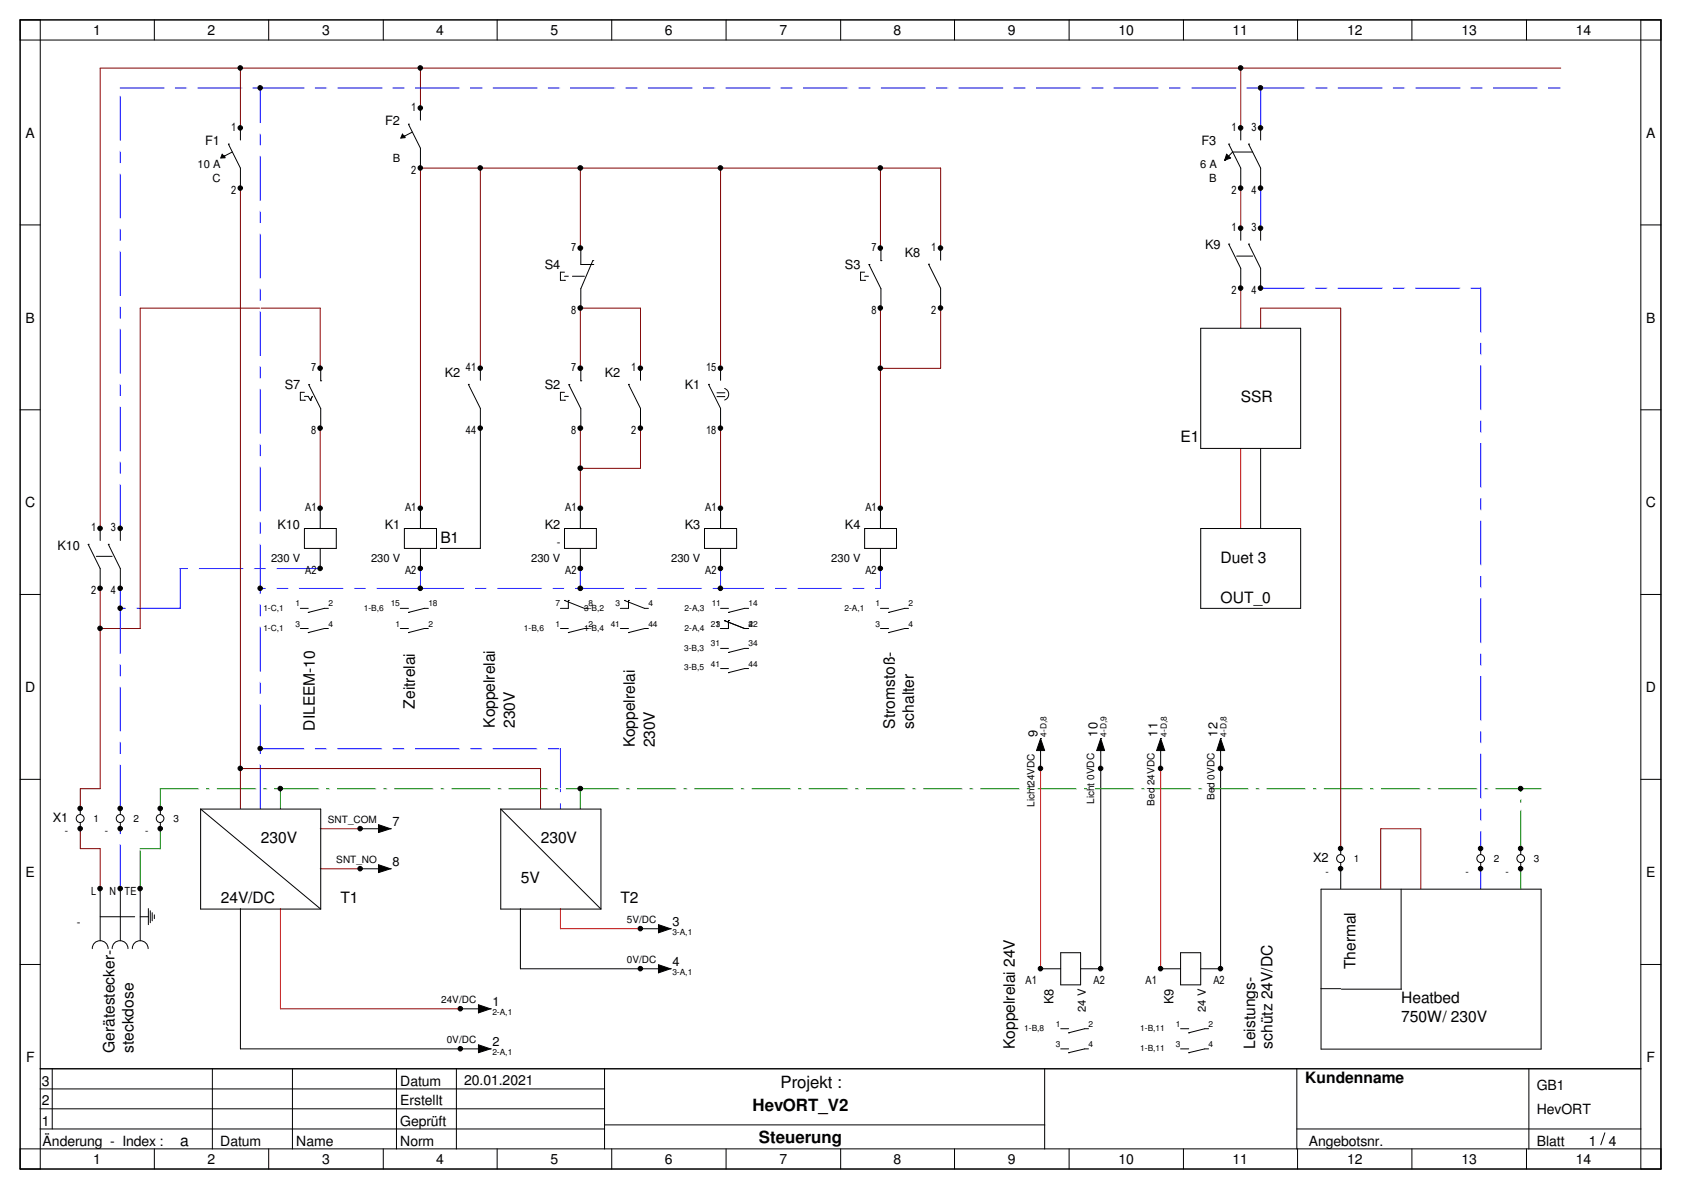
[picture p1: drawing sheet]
<svg xmlns="http://www.w3.org/2000/svg" width="297mm" height="210mm" viewBox="0 0 297 210" stroke-linecap="round" stroke-linejoin="round" font-family="sans-serif">
<g fill="none" stroke="#800000" stroke-width=".18">
<path d="M42.5 12v10.6M74.2 12v7.1M219.1 12v10.6M275.6 12h-257.9v81.3M42.5 33.2v109.5M84.8 29.7v35.3M102.5 29.7v14.1M127.3 29.7v35.3M155.5 29.7v14.1M219.1 33.2v7.1M155.5 54.4v35.3M166.1 43.8v-14.1h-91.9v60"/>
<path d="M166.1 54.4v10.6h-10.6M219.1 50.9v7.1M222.6 58v-3.6h14.2v95.4M56.6 65v-10.6h-31.8v56.6h-7.1M56.6 75.6v14.1M102.5 65v-10.6h10.6v10.6M102.5 75.6v14.1M113.1 75.6v7.1h-10.6M127.3 75.6v14.1M17.7 103.9v35.3h-3.5v3.5M42.5 135.7h53v7M14.2 146.3v3.5h3.5v7.1"/>
<path d="M56.6 153.4h7M56.6 146.3h7M243.8 156.9v-10.6h7.1v10.6"/>
</g>
<g fill="none" stroke="#008000" stroke-width=".18">
<path d="M35.1 139.2h-6.8v3.5M36.5 139.2h.5M38.4 139.2h6.8M46.6 139.2h.5M48.5 139.2h7.8M49.5 139.2v3.5M57.7 139.2h.5M59.6 139.2h6.8M67.8 139.2h.5M69.7 139.2h6.8M77.9 139.2h.5M79.8 139.2h6.8"/>
<path d="M88 139.2h.5M89.9 139.2h6.8M98.1 139.2h.5M100 139.2h9.3M102.5 139.2v3.5M110.7 139.2h.5M112.6 139.2h6.8M120.8 139.2h.5M122.7 139.2h6.8M130.9 139.2h.5M132.8 139.2h6.8M141 139.2h.5"/>
<path d="M142.9 139.2h6.8M151.1 139.2h.5M153 139.2h6.8M161.2 139.2h.5M163.1 139.2h6.8M171.3 139.2h.5M173.2 139.2h6.8M181.4 139.2h.5M183.3 139.2h6.8M191.6 139.2h.4M193.5 139.2h6.7M201.7 139.2h.4"/>
<path d="M203.6 139.2h6.8M211.7 139.2h.6M213.7 139.2h6.8M221.9 139.2h.5M223.8 139.2h6.7M232 139.2h.4M233.9 139.2h6.8M242.1 139.2h.5M244 139.2h6.8M252.2 139.2h.5M254.1 139.2h6.8M262.3 139.2h.5"/>
<path d="M264.2 139.2h7.9M268.6 139.2v.5M24.8 150.1v6.8M28.3 146.3v3.5h-3.5M268.6 141.1v.5M268.6 143v6.8M268.6 153.4v3.5"/>
</g>
<g fill="none" stroke="#00f" stroke-width=".18">
<path d="M21.2 17v7.7M21.2 15.5h7.8M31 15.5h2M35 15.5h7.7M44.7 15.5h9.1M46 15.5v6.1M55.7 15.5h2M59.7 15.5h7.8M69.4 15.5h2M73.4 15.5h7.7M83.1 15.5h2M87.1 15.5h7.8"/>
<path d="M96.9 15.5h1.9M100.8 15.5h7.8M110.6 15.5h2M114.5 15.5h7.8M124.3 15.5h1.9M128.2 15.5h7.8M138 15.5h2M141.9 15.5h7.8M151.7 15.5h2M155.7 15.5h7.7M165.4 15.5h2M169.4 15.5h7.7"/>
<path d="M179.1 15.5h2M183 15.5h7.8M192.8 15.5h2M196.8 15.5h7.8M206.5 15.5h2M210.5 15.5h7.8M220.3 15.5h1.9M230.4 15.5h-7.8v7.1M232.4 15.5h2M236.3 15.5h7.8M246.1 15.5h2M250.1 15.5h7.7"/>
<path d="M259.8 15.5h2M263.8 15.5h7.7M273.5 15.5h2M21.2 26.7v2M21.2 30.7v7.7M46 23.6v2M46 27.6v7.7M46 37.3v2M222.6 33.2v7.1M21.2 40.4v2M21.2 44.4v7.8M21.2 54.1v2"/>
<path d="M21.2 58.1v7.8M46 41.3v7.8M46 51v2M46 55v7.7M222.6 50.9h7.8M232.4 50.9h2M236.3 50.9h7.8M246.1 50.9h2M250.1 50.9h7.7M259.8 50.9h1.7v7.8M21.2 67.9v1.9M21.2 71.8v7.8"/>
<path d="M46 64.7v2M46 68.7v7.8M46 78.4v2M261.5 60.6v2M261.5 64.6v7.7M261.5 74.3v2M261.5 78.3v7.8M21.2 81.5v2M21.2 85.5v7.8M46 82.4v7.8M46 92.2v1.9M46 96.1v8.6"/>
<path d="M261.5 88.1v1.9M261.5 92v7.8M21.2 103.9v3.5h.9M21.2 107.6v7.7M21.2 117.3v2M33.1 100.4h-1.3v7h-7.7M35.1 100.4h7.8M44.8 100.4h2M46 103.9h.8M46 106.7v2M46 110.7v7.7M48.8 100.4h7.8"/>
<path d="M48.8 103.9h2M52.7 103.9h7.8M62.5 103.9h2M66.5 103.9h15.5M74.2 100.4v3.5M84 103.9h2M88 103.9h7.7M97.7 103.9h2M101.6 103.9h8.7M102.5 100.4v3.5M112.3 103.9h2M116.2 103.9h7.8"/>
<path d="M126 103.9h9M127.3 100.4v3.5M137 103.9h2M141 103.9h7.7M150.7 103.9h2M155.5 100.4v3.5h-.9M261.5 101.8v2M261.5 105.7v7.8M261.5 115.5v2M261.5 119.4v7.8M21.2 121.3v7.7M21.2 131v2"/>
<path d="M21.2 135v7.7M46 120.4v2M46 124.4v8.6M46 135v7.7M46 132.2h7.8M55.7 132.2h2M59.7 132.2h7.8M69.4 132.2h2M73.4 132.2h7.7M83.1 132.2h2M87.1 132.2h7.8M96.9 132.2h1.9"/>
<path d="M99 132.2v7.7M261.5 129.2v1.9M261.5 133.1v7.8M21.2 146.3v.9M21.2 149.1v7.8M99 141.9v.8M261.5 142.9v2M261.5 146.9v2.9M261.5 153.4v3.5"/>
</g>
<g fill="none" stroke="#fff" stroke-width=".18">
<path d="M21.2 15.5v1.5M29 15.5h2M33 15.5h2M42.7 15.5h2M53.8 15.5h1.9M57.7 15.5h2M67.5 15.5h1.9M71.4 15.5h2M81.1 15.5h2M85.1 15.5h2M94.9 15.5h2M98.8 15.5h2"/>
<path d="M108.6 15.5h2M112.6 15.5h1.9M122.3 15.5h2M126.2 15.5h2M136 15.5h2M140 15.5h1.9M149.7 15.5h2M153.7 15.5h2M163.4 15.5h2M167.4 15.5h2M177.1 15.5h2M181.1 15.5h1.9"/>
<path d="M190.8 15.5h2M194.8 15.5h2M204.6 15.5h1.9M208.5 15.5h2M218.3 15.5h2M222.2 15.5h.4M230.4 15.5h2M234.4 15.5h1.9M244.1 15.5h2M248.1 15.5h2M257.8 15.5h2M261.8 15.5h2"/>
<path d="M271.5 15.5h2M275.5 15.5h.1M21.2 24.7v2M21.2 28.7v2M21.2 38.4v2M46 21.6v2M46 25.6v2M46 35.3v2M46 39.3v2M21.2 42.4v2M21.2 52.2v1.9M21.2 56.1v2"/>
<path d="M46 49.1v1.9M46 53v2M230.4 50.9h2M234.4 50.9h1.9M244.1 50.9h2M248.1 50.9h2M257.8 50.9h2M261.5 58.7v1.9M21.2 65.9v2M21.2 69.8v2M21.2 79.6v1.9M46 62.7v2"/>
<path d="M46 66.7v2M46 76.5v1.9M261.5 62.6v2M261.5 72.3v2M261.5 76.3v2M21.2 83.5v2M46 80.4v2M46 90.2v2M46 94.1v2M261.5 86.1v2M261.5 90v2M261.5 99.8v2"/>
<path d="M21.2 107.4v.2M21.2 115.3v2M21.2 119.3v2M22.1 107.4h2M33.1 100.4h2M42.9 100.4h1.9M46 104.7v2M46 108.7v2M46 118.4v2M46.8 100.4h2M46.8 103.9h2M50.8 103.9h1.9"/>
<path d="M60.5 103.9h2M64.5 103.9h2M82 103.9h2M86 103.9h2M95.7 103.9h2M99.7 103.9h1.9M110.3 103.9h2M114.3 103.9h1.9M124 103.9h2M135 103.9h2M139 103.9h2M148.7 103.9h2"/>
<path d="M152.7 103.9h1.9M261.5 103.8v1.9M261.5 113.5v2M261.5 117.5v1.9M21.2 129v2M21.2 133v2M35.1 139.2h1.4M37 139.2h1.4M45.2 139.2h1.4M46 122.4v2M46 133v2M47.1 139.2h1.4"/>
<path d="M53.8 132.2h1.9M56.3 139.2h1.4M57.7 132.2h2M58.2 139.2h1.4M66.4 139.2h1.4M67.5 132.2h1.9M68.3 139.2h1.4M71.4 132.2h2M76.5 139.2h1.4M78.4 139.2h1.4M81.1 132.2h2M85.1 132.2h2"/>
<path d="M86.6 139.2h1.4M88.5 139.2h1.4M94.9 132.2h2M96.7 139.2h1.4M98.6 139.2h1.4M98.8 132.2h.2M99 139.9v2M109.3 139.2h1.4M111.2 139.2h1.4M119.4 139.2h1.4M121.3 139.2h1.4M129.5 139.2h1.4"/>
<path d="M131.4 139.2h1.4M139.6 139.2h1.4M141.5 139.2h1.4M149.7 139.2h1.4M151.6 139.2h1.4M159.8 139.2h1.4M161.7 139.2h1.4M169.9 139.2h1.4M171.8 139.2h1.4M180 139.2h1.4M181.9 139.2h1.4M190.1 139.2h1.5"/>
<path d="M192 139.2h1.5M200.2 139.2h1.5M202.1 139.2h1.5M210.4 139.2h1.3M212.3 139.2h1.4M220.5 139.2h1.4M222.4 139.2h1.4M230.5 139.2h1.5M232.4 139.2h1.5M240.7 139.2h1.4M242.6 139.2h1.4M250.8 139.2h1.4"/>
<path d="M252.7 139.2h1.4M260.9 139.2h1.4M261.5 127.2v2M261.5 131.1v2M262.8 139.2h1.4M268.6 139.7v1.4M21.2 147.2v1.9M24.8 149.8v.3M261.5 140.9v2M261.5 144.9v2M268.6 141.6v1.4"/>
</g>
<g fill="none" stroke="#000" stroke-width=".18">
<path d="M3.6 3.5h289.7v202.9h-289.7zM3.6 7.1h289.7M7.1 3.5v202.9M27.3 3.5v3.6M47.5 3.5v3.6M67.7 3.5v3.6M74.2 19.1v2.1M87.8 3.5v3.6M108 3.5v3.6M128.2 3.5v3.6M148.5 3.5v3.6M168.6 3.5v3.6"/>
<path d="M188.8 3.5v3.6M209 3.5v3.6M229.1 3.5v3.6M249.3 3.5v3.6M269.6 3.5v3.6M289.8 3.5v202.9M3.6 39.7h3.5M39.2 27.2l.5 .7h-.7zM39.5 27.6h.1M40.3 25.4h.1M40.3 25.4l2.2 4.3v3.5M41 26.8l-1.4 .8"/>
<path d="M42.5 22.6v2.1M71.1 23.7l.4 .6-.7 .1zM71.3 24h.1M72.1 21.9h.1M72.1 21.9l2.1 4.3v3.5M72.8 23.3l-1.4 .7M216.3 28.3h.1M216.6 27.2l.7 .7-1 .4zM217 25.4h.1M217 25.4l2.1 4.3v3.5M219.1 22.6v2.1M220.5 25.4h.1"/>
<path d="M220.5 25.4l2.1 4.3v3.5M221.2 26.8h-3.5l-1.4 1.5M222.6 22.6v2.1M289.8 39.7h3.5M99.7 49.5h.1M99.7 48h-.7v1.5h.7M99.7 48.8h.7M102.6 43.9v2.8h2.1M104.7 46.7h.1M104.7 46h.1M104.7 46l-2.1 5v3.5M152.7 49.5h.1"/>
<path d="M152.7 48h-.7v1.5h.7M152.7 48.8h.7M153.5 46.7h.1M153.5 46.7l2.1 4.3v3.5M155.6 46h.1M155.6 43.9v2.1M164 46.7h.1M164 46.7l2.1 4.2v3.5M166.1 43.8v2.1M217 43.1h.1M217 43.1l2.1 4.3v3.5M219.1 40.3v2.1"/>
<path d="M220.5 43.1h.1M220.5 43.1l2.1 4.3v3.5M222.6 40.3v2.1M3.6 72.3h3.5M53.8 70.7h.1M53.8 70h.6l.4 .7M53.8 69.3h-.8v1.4h.8M54.5 67.9h.1M54.5 67.9l2.1 4.2v3.6M54.8 70.7h.1M55.2 70l-.4 .7M56.6 67.2h.1"/>
<path d="M56.6 65.1v2.1M82.7 67.9h.1M82.7 67.9l2.1 4.2v24.7h-7M84.8 65v2.1M99.7 70.7h.1M99.7 70h.7M99.7 69.3h-.7v1.4h.7M100.5 67.9h.1M100.5 67.9l2.1 4.2v3.6M102.6 67.2h.1M102.6 65.1v2.1M111 67.9h.1"/>
<path d="M111 67.9l2.1 4.2v3.5M113.1 65v2.1M125.1 67.9h.1M125.1 67.9l2.2 4.2v3.5M126.6 69.3h1.4M126.6 70h1.4M127.3 65v2.1M128 68.6a1.08 1.08 0 0 1 .7 1 1.08 1.08 0 0 1-.7 1M222.6 79.2v14.1M289.8 72.3h3.5M15.6 96.1h.1M15.6 96.1l2.1 4.3v3.5"/>
<path d="M17.7 93.3v2.1M19.1 96.1h.1M19.1 96.1l2.1 4.3v3.5M21.2 93.3v2.1M53.8 93.3h5.6v3.5h-5.6zM56.6 89.7v3.6M56.6 96.8v3.6M71.4 93.3h5.7v3.5h-5.7zM74.2 89.7v3.6M74.2 96.8v3.6M99.7 93.3h5.6v3.5h-5.6zM102.5 89.7v3.6"/>
<path d="M102.5 96.8v3.6M124.4 93.3h5.7v3.5h-5.7zM127.3 89.7v3.6M127.3 96.8v3.6M152.7 93.3h5.6v3.5h-5.6zM155.5 89.7v3.6M155.5 96.8v3.6M3.6 104.9h3.5M53 107.4h1.4M53 111h1.4M54.4 108.1h.1M54.4 111.7h.1"/>
<path d="M58 107.4h-.7l-2.9 .7M58 111h-.7l-2.9 .7M70.7 107.4h1.4M70.7 111h1.4M72.1 108.1h.1M72.1 111.7h.1M75.6 107.4h-.7l-2.8 .7M75.6 111h-.7l-2.8 .7M99 111h1.4M99.7 106h.1M99.7 106l3.5 1.4h.7M100.4 111.7h.1"/>
<path d="M100.4 106h.1M100.4 106v1.4h-1.4M103.9 111h-.7l-2.8 .7M109.6 111h1.4M110.3 106h.1M110.3 106l3.5 1.4h.7M111 106h.1M111 111.7h.1M111 106v1.4h-1.4M114.5 111h-.7l-2.8 .7M127.3 107.4h1.3M127.3 118h1.3"/>
<path d="M127.3 114.5h1.3M127.9 109.6h.1M127.9 109.6l3.6 1.4h.7M128.6 109.6h.1M128.6 108.1h.1M128.6 118.7h.1M128.6 115.2h.1M128.6 109.6v1.4h-1.3M132.2 107.4h-.7l-2.9 .7M132.2 118h-.7l-2.9 .7M132.2 114.5h-.7l-2.9 .7M155.5 107.4h1.4"/>
<path d="M155.5 111h1.4M156.9 108.1h.1M156.9 111.7h.1M160.4 107.4h-.6l-2.9 .7M160.4 111h-.6l-2.9 .7M289.8 104.9h3.5M3.6 137.6h3.5M183.8 130.4h.1M183.8 130.4l.7 2.1h-1.5zM183.8 132.2v3.5M194.4 130.4h.1M194.4 132.2v38.8h-3.6"/>
<path d="M194.4 130.4l.7 2.1h-1.4zM205 130.4h.1M205 130.4l.7 2.1h-1.4zM205 132.2v3.5M215.6 130.4h.1M215.6 132.2v38.8h-3.6M215.6 130.4l.7 2.1h-1.4zM289.8 137.6h3.5M14.2 142.7v1.1M14.2 145.2v1.1M17.7 156.9v9.2M21.2 142.7v1.1"/>
<path d="M21.2 145.2v1.1M21.2 156.9v9.2M24.8 156.9v9.2M28.3 142.7v1.1M28.3 145.2v1.1M35.4 142.8h21.2v17.7M35.4 142.8v17.7h21.2M35.4 142.8l21.2 17.7M63.6 146.3h3.6M63.6 153.4h3.6M66.8 145.6l2.2 .7-2.2 .7zM66.8 152.7l2.2 .7-2.2 .7z"/>
<path d="M69 146.3h.1M69 153.4h.1M236.8 149.8v1.1M236.8 152.3v4.6M261.5 149.8v1.1M261.5 152.3v1.1M268.6 149.8v1.1M268.6 152.3v1.1M3.6 170.3h3.5M16.3 167.5a1.4 1.4 0 0 1 1.4-1.4 1.4 1.4 0 0 1 1.4 1.4M19.8 167.5a1.4 1.4 0 0 1 1.4-1.4 1.4 1.4 0 0 1 1.4 1.4M23.4 167.5a1.4 1.4 0 0 1 1.4-1.4 1.4 1.4 0 0 1 1.4 1.4"/>
<path d="M24.8 161.8h1.4M26.2 160.4v2.8M26.5 160.8v2.1M26.9 161.1v1.5M27.3 161.5v.7M42.5 160.4v24.8h42.3M81.3 178.1h3.5M84.5 177.4l2.1 .7-2.1 .7zM86.6 178.1h.1M91.9 160.4v10.6h24.7M113.1 164h3.5M116.3 163.2l2.1 .8-2.1 .7z"/>
<path d="M116.3 170.3l2.1 .7-2.1 .7zM118.4 171h.1M118.4 164h.1M183.8 171h3.5M187.3 168.2h3.5v5.7h-3.5zM205 171h3.5M208.5 168.2h3.5v5.7h-3.5zM289.8 170.3h3.5M7.1 188.7h282.7M7.1 192.2h99.7M7.1 195.7h99.7M7.1 199.3h99.7"/>
<path d="M9.2 188.7v10.6M37.5 188.7v14.1M51.6 188.7v14.1M70 188.7v14.1M80.6 188.7v14.1M84.5 184.4l2.1 .8-2.1 .6zM86.6 185.2h.1M106.8 188.7v14.1M106.8 198.6h77.7M184.5 188.7v14.1M187.3 185.2h1.4M187.3 181.6h1.4"/>
<path d="M188.7 182.3h.1M188.7 185.8h.1M192.2 185.2h-.6l-2.9 .6M192.2 181.6h-.6l-2.9 .7M208.5 185.2h1.4M208.5 181.6h1.4M209.9 185.8h.1M209.9 182.3h.1M213.4 185.2h-.6l-2.9 .6M213.4 181.6h-.6l-2.9 .7M229 188.7v14.1M229 199.3h60.8"/>
<path d="M270 188.7v14.1M283.4 200l-.7 2.1M3.6 202.8h289.7M27.3 202.8v3.6M47.5 202.8v3.6M67.7 202.8v3.6M87.8 202.8v3.6M108 202.8v3.6M128.2 202.8v3.6M148.5 202.8v3.6M168.6 202.8v3.6M188.8 202.8v3.6"/>
<path d="M209 202.8v3.6M229.1 202.8v3.6M249.3 202.8v3.6M269.6 202.8v3.6"/>
<circle cx="42.4" cy="12" r=".4"/>
<circle cx="45.9" cy="15.5" r=".4"/>
<circle cx="74.2" cy="19.1" r=".4"/>
<circle cx="74.2" cy="12" r=".4"/>
<circle cx="219.1" cy="12" r=".4"/>
<circle cx="222.6" cy="15.5" r=".4"/>
<circle cx="42.4" cy="22.6" r=".4"/>
<circle cx="42.4" cy="33.2" r=".4"/>
<circle cx="74.2" cy="29.6" r=".4"/>
<circle cx="84.8" cy="29.6" r=".4"/>
<circle cx="102.5" cy="29.6" r=".42"/>
<circle cx="127.2" cy="29.6" r=".4"/>
<circle cx="155.5" cy="29.6" r=".4"/>
<circle cx="219.1" cy="33.2" r=".4"/>
<circle cx="219.1" cy="22.6" r=".4"/>
<circle cx="222.6" cy="22.6" r=".4"/>
<circle cx="222.6" cy="33.2" r=".4"/>
<circle cx="102.5" cy="54.4" r=".42"/>
<circle cx="102.5" cy="43.8" r=".42"/>
<circle cx="155.5" cy="54.4" r=".4"/>
<circle cx="155.5" cy="43.8" r=".4"/>
<circle cx="166.1" cy="54.4" r=".4"/>
<circle cx="166.1" cy="43.8" r=".4"/>
<circle cx="219.1" cy="50.9" r=".4"/>
<circle cx="219.1" cy="40.3" r=".4"/>
<circle cx="222.6" cy="50.9" r=".4"/>
<circle cx="222.6" cy="40.3" r=".4"/>
<circle cx="56.5" cy="75.6" r=".4"/>
<circle cx="56.5" cy="65" r=".4"/>
<circle cx="84.8" cy="75.6" r=".4"/>
<circle cx="84.8" cy="65" r=".4"/>
<circle cx="102.5" cy="75.6" r=".42"/>
<circle cx="102.5" cy="65" r=".42"/>
<circle cx="113.1" cy="75.6" r=".4"/>
<circle cx="113.1" cy="65" r=".4"/>
<circle cx="127.2" cy="75.6" r=".4"/>
<circle cx="127.2" cy="65" r=".4"/>
<circle cx="155.5" cy="65" r=".4"/>
<circle cx="17.7" cy="93.3" r=".4"/>
<circle cx="21.2" cy="93.3" r=".4"/>
<circle cx="56.5" cy="89.7" r=".4"/>
<circle cx="74.2" cy="89.7" r=".4"/>
<circle cx="102.5" cy="89.7" r=".42"/>
<circle cx="102.5" cy="82.7" r=".42"/>
<circle cx="127.2" cy="89.7" r=".4"/>
<circle cx="155.5" cy="89.7" r=".4"/>
<circle cx="17.7" cy="110.9" r=".4"/>
<circle cx="17.7" cy="103.9" r=".4"/>
<circle cx="21.2" cy="107.4" r=".4"/>
<circle cx="21.2" cy="103.9" r=".4"/>
<circle cx="45.9" cy="103.9" r=".4"/>
<circle cx="56.5" cy="100.3" r=".4"/>
<circle cx="74.2" cy="100.3" r=".4"/>
<circle cx="74.2" cy="103.9" r=".4"/>
<circle cx="102.5" cy="100.3" r=".42"/>
<circle cx="102.5" cy="103.9" r=".42"/>
<circle cx="127.2" cy="100.3" r=".4"/>
<circle cx="127.2" cy="103.9" r=".4"/>
<circle cx="155.5" cy="100.3" r=".4"/>
<circle cx="42.4" cy="135.7" r=".4"/>
<circle cx="45.9" cy="132.1" r=".4"/>
<circle cx="49.5" cy="139.2" r=".4"/>
<circle cx="102.5" cy="139.2" r=".42"/>
<circle cx="183.7" cy="135.7" r=".4"/>
<circle cx="194.4" cy="135.7" r=".4"/>
<circle cx="205" cy="135.7" r=".4"/>
<circle cx="215.5" cy="135.7" r=".4"/>
<circle cx="268.5" cy="139.2" r=".4"/>
<circle cx="14.2" cy="146.3" r=".4"/>
<circle cx="14.2" cy="142.7" r=".4"/>
<circle cx="14.2" cy="144.5" r=".7"/>
<circle cx="17.7" cy="156.9" r=".4"/>
<circle cx="21.2" cy="146.3" r=".4"/>
<circle cx="21.2" cy="156.9" r=".4"/>
<circle cx="21.2" cy="142.7" r=".4"/>
<circle cx="21.2" cy="144.5" r=".7"/>
<circle cx="24.7" cy="156.9" r=".4"/>
<circle cx="28.3" cy="144.5" r=".68"/>
<circle cx="28.3" cy="146.3" r=".4"/>
<circle cx="28.3" cy="142.7" r=".4"/>
<circle cx="63.6" cy="146.3" r=".4"/>
<circle cx="63.6" cy="153.3" r=".4"/>
<circle cx="236.7" cy="153.3" r=".4"/>
<circle cx="236.7" cy="149.8" r=".4"/>
<circle cx="236.7" cy="151.6" r=".7"/>
<circle cx="261.5" cy="153.3" r=".4"/>
<circle cx="261.5" cy="149.8" r=".4"/>
<circle cx="261.5" cy="151.6" r=".68"/>
<circle cx="268.5" cy="153.3" r=".4"/>
<circle cx="268.5" cy="149.8" r=".4"/>
<circle cx="268.6" cy="151.6" r=".68"/>
<circle cx="81.3" cy="178.1" r=".4"/>
<circle cx="113.1" cy="163.9" r=".4"/>
<circle cx="113.1" cy="171" r=".4"/>
<circle cx="183.7" cy="171" r=".4"/>
<circle cx="194.4" cy="171" r=".4"/>
<circle cx="205" cy="171" r=".4"/>
<circle cx="215.5" cy="171" r=".4"/>
<circle cx="81.3" cy="185.1" r=".4"/>
</g>
<path d="M219.1 79.2v14.1M183.8 135.7v35.3M205 135.7v35.3M49.5 160.4v17.7h31.8M99 160.4v3.6h14.1" fill="none" stroke="#f00" stroke-width=".18"/>
<g fill="#000">
<path d="M183.8 130.4l.7 2.1h-1.5zM194.4 130.4l.7 2.1h-1.4zM205 130.4l.7 2.1h-1.4zM215.6 130.4l.7 2.1h-1.4zM66.8 145.6l2.2 .7-2.2 .7zM66.8 152.7l2.2 .7-2.2 .7zM84.5 177.4l2.1 .7-2.1 .7zM116.3 170.3l2.1 .7-2.1 .7zM116.3 163.2l2.1 .8-2.1 .7zM84.5 184.4l2.1 .8-2.1 .6z"/>
<path d="M39.2 27.2l.5 .7h-.7z" fill-rule="evenodd"/>
<path d="M71.1 23.7l.4 .6-.7 .1z" fill-rule="evenodd"/>
<path d="M216.6 27.2l.7 .7-1 .4z" fill-rule="evenodd"/>
<circle cx="42.4" cy="12" r=".4"/>
<circle cx="45.9" cy="15.5" r=".4"/>
<circle cx="74.2" cy="19.1" r=".4"/>
<circle cx="74.2" cy="12" r=".4"/>
<circle cx="219.1" cy="12" r=".4"/>
<circle cx="222.6" cy="15.5" r=".4"/>
<circle cx="42.4" cy="22.6" r=".4"/>
<circle cx="42.4" cy="33.2" r=".4"/>
<circle cx="74.2" cy="29.6" r=".4"/>
<circle cx="84.8" cy="29.6" r=".4"/>
<circle cx="102.5" cy="29.6" r=".42"/>
<circle cx="127.2" cy="29.6" r=".4"/>
<circle cx="155.5" cy="29.6" r=".4"/>
<circle cx="219.1" cy="33.2" r=".4"/>
<circle cx="219.1" cy="22.6" r=".4"/>
<circle cx="222.6" cy="22.6" r=".4"/>
<circle cx="222.6" cy="33.2" r=".4"/>
<circle cx="102.5" cy="54.4" r=".42"/>
<circle cx="102.5" cy="43.8" r=".42"/>
<circle cx="155.5" cy="54.4" r=".4"/>
<circle cx="155.5" cy="43.8" r=".4"/>
<circle cx="166.1" cy="54.4" r=".4"/>
<circle cx="166.1" cy="43.8" r=".4"/>
<circle cx="219.1" cy="50.9" r=".4"/>
<circle cx="219.1" cy="40.3" r=".4"/>
<circle cx="222.6" cy="50.9" r=".4"/>
<circle cx="222.6" cy="40.3" r=".4"/>
<circle cx="56.5" cy="75.6" r=".4"/>
<circle cx="56.5" cy="65" r=".4"/>
<circle cx="84.8" cy="75.6" r=".4"/>
<circle cx="84.8" cy="65" r=".4"/>
<circle cx="102.5" cy="75.6" r=".42"/>
<circle cx="102.5" cy="65" r=".42"/>
<circle cx="113.1" cy="75.6" r=".4"/>
<circle cx="113.1" cy="65" r=".4"/>
<circle cx="127.2" cy="75.6" r=".4"/>
<circle cx="127.2" cy="65" r=".4"/>
<circle cx="155.5" cy="65" r=".4"/>
<circle cx="17.7" cy="93.3" r=".4"/>
<circle cx="21.2" cy="93.3" r=".4"/>
<circle cx="56.5" cy="89.7" r=".4"/>
<circle cx="74.2" cy="89.7" r=".4"/>
<circle cx="102.5" cy="89.7" r=".42"/>
<circle cx="102.5" cy="82.7" r=".42"/>
<circle cx="127.2" cy="89.7" r=".4"/>
<circle cx="155.5" cy="89.7" r=".4"/>
<circle cx="17.7" cy="110.9" r=".4"/>
<circle cx="17.7" cy="103.9" r=".4"/>
<circle cx="21.2" cy="107.4" r=".4"/>
<circle cx="21.2" cy="103.9" r=".4"/>
<circle cx="45.9" cy="103.9" r=".4"/>
<circle cx="56.5" cy="100.3" r=".4"/>
<circle cx="74.2" cy="100.3" r=".4"/>
<circle cx="74.2" cy="103.9" r=".4"/>
<circle cx="102.5" cy="100.3" r=".42"/>
<circle cx="102.5" cy="103.9" r=".42"/>
<circle cx="127.2" cy="100.3" r=".4"/>
<circle cx="127.2" cy="103.9" r=".4"/>
<circle cx="155.5" cy="100.3" r=".4"/>
<circle cx="42.4" cy="135.7" r=".4"/>
<circle cx="45.9" cy="132.1" r=".4"/>
<circle cx="49.5" cy="139.2" r=".4"/>
<circle cx="102.5" cy="139.2" r=".42"/>
<circle cx="183.7" cy="135.7" r=".4"/>
<circle cx="194.4" cy="135.7" r=".4"/>
<circle cx="205" cy="135.7" r=".4"/>
<circle cx="215.5" cy="135.7" r=".4"/>
<circle cx="268.5" cy="139.2" r=".4"/>
<circle cx="14.2" cy="146.3" r=".4"/>
<circle cx="14.2" cy="142.7" r=".4"/>
<circle cx="17.7" cy="156.9" r=".4"/>
<circle cx="21.2" cy="146.3" r=".4"/>
<circle cx="21.2" cy="156.9" r=".4"/>
<circle cx="21.2" cy="142.7" r=".4"/>
<circle cx="24.7" cy="156.9" r=".4"/>
<circle cx="28.3" cy="146.3" r=".4"/>
<circle cx="28.3" cy="142.7" r=".4"/>
<circle cx="63.6" cy="146.3" r=".4"/>
<circle cx="63.6" cy="153.3" r=".4"/>
<circle cx="236.7" cy="153.3" r=".4"/>
<circle cx="236.7" cy="149.8" r=".4"/>
<circle cx="261.5" cy="153.3" r=".4"/>
<circle cx="261.5" cy="149.8" r=".4"/>
<circle cx="268.5" cy="153.3" r=".4"/>
<circle cx="268.5" cy="149.8" r=".4"/>
<circle cx="81.3" cy="178.1" r=".4"/>
<circle cx="113.1" cy="163.9" r=".4"/>
<circle cx="113.1" cy="171" r=".4"/>
<circle cx="183.7" cy="171" r=".4"/>
<circle cx="194.4" cy="171" r=".4"/>
<circle cx="205" cy="171" r=".4"/>
<circle cx="215.5" cy="171" r=".4"/>
<circle cx="81.3" cy="185.1" r=".4"/>
</g>
<path d="M101.1 48.8h2.1M218.4 45.2h2.8M17 98.2h2.8M17.7 161.8h7.1" fill="none" stroke="#000" stroke-width=".18" stroke-dasharray="6.1 2"/>
<g fill="#fff">
<path d="M46.1 146.3h6.4v3.1h-6.4z"/>
<path d="M39 157h9.6v3.1h-9.6z"/>
<path d="M17.7 167.6h3.2v18.4h-3.2z"/>
<path d="M21 173.5h3.2v12.5h-3.2z"/>
</g>
<path d="M212 58h17.7v21.2h-17.7z" fill="none" stroke="#000" stroke-width=".18"/>
<path d="M219.1 68.5h5.7v3.1h-5.7z" fill="#fff"/>
<path d="M233.3 157h38.9v28.2h-38.9z" fill="none" stroke="#000" stroke-width=".18"/>
<g fill="#fff">
<path d="M247.4 174.6h10.4v3.1h-10.4z"/>
<path d="M247.4 177.9h15.3v3.1h-15.3z"/>
<path d="M236.9 161h3.1v10.2h-3.1z"/>
</g>
<path d="M212 93.3h17.7v14.1h-17.7zM247.4 157v17.6M236.9 174.6h10.6" fill="none" stroke="#000" stroke-width=".18"/>
<g fill="#fff">
<path d="M215.6 96.8h8.1v3.1h-8.1z"/>
<path d="M215.6 103.9h8.9v3.1h-8.9z"/>
</g>
<path d="M88.4 142.8h17.7v17.7M88.4 142.8v17.7h17.7M88.4 142.8l17.7 17.7" fill="none" stroke="#000" stroke-width=".18"/>
<g fill="#fff">
<path d="M95.5 146.3h6.5v3.1h-6.5z"/>
<path d="M92 153.4h3.4v3.1h-3.4z"/>
<path d="M53 114.8h3.2v14.2h-3.2z"/>
<path d="M70.7 115.4h3.2v9.7h-3.2z"/>
<path d="M84.8 114.8h3.2v13.7h-3.2z"/>
<path d="M88.4 122h3.2v6.5h-3.2z"/>
<path d="M155.5 115h3.2v13.7h-3.2z"/>
<path d="M158.8 118.9h3.2v9.8h-3.2z"/>
<path d="M109.6 118.3h3.1v13.7h-3.1z"/>
<path d="M113.1 125.5h3.2v6.5h-3.2z"/>
<path d="M176.7 165.8h3.2v19.4h-3.2z"/>
<path d="M219.1 172.5h3.2v12.7h-3.2z"/>
<path d="M222.2 166.8h3.1v18.4h-3.1z"/>
<path d="M208.5 75.6h3.4v3.1h-3.4z"/>
<path d="M60.1 156.9h3.3v3.1h-3.3z"/>
<path d="M109.6 156.9h3.2v3.1h-3.2z"/>
</g>
<path d="M233.3 174.5h3.5" fill="none" stroke="#000" stroke-width=".18"/>
<path d="M77.8 93.3h3.3v3.1h-3.3z" fill="#fff"/>
<g font-size="3">
<text x="132.9" y="196.1">HevORT_V2</text>
<text x="137.8" y="192.1">Projekt :</text>
<text x="134" y="201.8">Steuerung</text>
</g>
<g font-size="2.8">
<text x="219.1" y="71">SSR</text>
<text x="208.5" y="78.1">E1</text>
<text x="77.8" y="95.8">B1</text>
<text x="215.6" y="99.3">Duet 3</text>
<text x="215.6" y="106.4">OUT_0</text>
<text x="73.2" y="125.1" transform="rotate(-90 73.2 125.1)">Zeitrelai</text>
<text x="55.6" y="129" transform="rotate(-90 55.6 129)">DILEEM-10</text>
<text x="87.4" y="128.5" transform="rotate(-90 87.4 128.5)">Koppelrelai</text>
<text x="90.9" y="128.5" transform="rotate(-90 90.9 128.5)">230V</text>
<text x="112.1" y="132" transform="rotate(-90 112.1 132)">Koppelrelai</text>
<text x="115.7" y="132" transform="rotate(-90 115.7 132)">230V</text>
<text x="158" y="128.6" transform="rotate(-90 158 128.6)">Stromstoß-</text>
<text x="161.4" y="128.6" transform="rotate(-90 161.4 128.6)">schalter</text>
<text x="46.1" y="148.8">230V</text>
<text x="95.5" y="148.8">230V</text>
<text x="92" y="155.9">5V</text>
<text x="39" y="159.5">24V/DC</text>
<text x="60.1" y="159.4">T1</text>
<text x="109.6" y="159.4">T2</text>
<text x="239.4" y="171.1" transform="rotate(-90 239.4 171.1)">Thermal</text>
<text x="247.4" y="177.1">Heatbed</text>
<text x="20.2" y="185.9" transform="rotate(-90 20.2 185.9)">Gerätestecker-</text>
<text x="23.6" y="185.9" transform="rotate(-90 23.6 185.9)">steckdose</text>
<text x="179.2" y="185.2" transform="rotate(-90 179.2 185.2)">Koppelrelai 24V</text>
<text x="221.7" y="185.2" transform="rotate(-90 221.7 185.2)">Leistungs-</text>
<text x="224.7" y="185.2" transform="rotate(-90 224.7 185.2)">schütz 24V/DC</text>
<text x="247.4" y="180.4">750W/ 230V</text>
<text x="230.5" y="191.1">Kundenname</text>
<text x="31.8" y="202.2">a</text>
</g>
<g font-size="2.5">
<text x="16.5" y="6.2">1</text>
<text x="36.7" y="6.2">2</text>
<text x="56.9" y="6.2">3</text>
<text x="77" y="6.2">4</text>
<text x="97.2" y="6.2">5</text>
<text x="117.4" y="6.2">6</text>
<text x="137.7" y="6.2">7</text>
<text x="157.8" y="6.2">8</text>
<text x="178" y="6.2">9</text>
<text x="197.5" y="6.2">10</text>
<text x="217.7" y="6.2">11</text>
<text x="237.9" y="6.2">12</text>
<text x="258.1" y="6.2">13</text>
<text x="278.3" y="6.2">14</text>
<text x="4.5" y="24.3">A</text>
<text x="290.7" y="24.3">A</text>
<text x="4.5" y="56.9">B</text>
<text x="290.7" y="56.9">B</text>
<text x="4.4" y="89.6">C</text>
<text x="290.7" y="89.6">C</text>
<text x="4.4" y="122.2">D</text>
<text x="290.7" y="122.2">D</text>
<text x="4.5" y="154.8">E</text>
<text x="290.7" y="154.8">E</text>
<text x="4.6" y="187.5">F</text>
<text x="7.4" y="191.6">3</text>
<text x="70.7" y="191.6">Datum</text>
<text x="82" y="191.6">20.01.2021</text>
<text x="290.8" y="187.5">F</text>
<text x="7.4" y="195.2">2</text>
<text x="70.7" y="195.2">Erstellt</text>
<text x="271.4" y="192.4">GB1</text>
<text x="271.4" y="196.6">HevORT</text>
<text x="7.4" y="198.7">1</text>
<text x="7.5" y="202.2">Änderung - Index :</text>
<text x="38.9" y="202.2">Datum</text>
<text x="52.3" y="202.2">Name</text>
<text x="70.7" y="202.2">Norm</text>
<text x="70.7" y="198.7">Geprüft</text>
<text x="231.1" y="202.2">Angebotsnr.</text>
<text x="271.4" y="202.2">Blatt</text>
<text x="280.6" y="202.2">1</text>
<text x="284.1" y="202.2">4</text>
<text x="16.5" y="205.5">1</text>
<text x="36.7" y="205.5">2</text>
<text x="56.9" y="205.5">3</text>
<text x="77" y="205.5">4</text>
<text x="97.2" y="205.5">5</text>
<text x="117.4" y="205.5">6</text>
<text x="137.7" y="205.5">7</text>
<text x="157.8" y="205.5">8</text>
<text x="178" y="205.5">9</text>
<text x="197.5" y="205.5">10</text>
<text x="217.7" y="205.5">11</text>
<text x="237.9" y="205.5">12</text>
<text x="258.1" y="205.5">13</text>
<text x="278.3" y="205.5">14</text>
</g>
<g font-size="2.3">
<text x="68" y="22.1">F2</text>
<text x="36.2" y="25.7">F1</text>
<text x="212.2" y="25.7">F3</text>
<text x="96.2" y="47.5">S4</text>
<text x="149.2" y="47.5">S3</text>
<text x="159.8" y="45.4">K8</text>
<text x="212.8" y="44">K9</text>
<text x="50.3" y="68.7">S7</text>
<text x="78.6" y="66.6">K2</text>
<text x="96.2" y="68.7">S2</text>
<text x="106.8" y="66.6">K2</text>
<text x="120.9" y="68.7">K1</text>
<text x="49" y="93.5">K10</text>
<text x="67.9" y="93.5">K1</text>
<text x="96.2" y="93.5">K2</text>
<text x="120.9" y="93.5">K3</text>
<text x="149.2" y="93.5">K4</text>
<text x="10.2" y="97">K10</text>
<text x="183.2" y="130" transform="rotate(-90 183.2 130)">9</text>
<text x="193.8" y="130" transform="rotate(-90 193.8 130)">10</text>
<text x="204.4" y="130" transform="rotate(-90 204.4 130)">11</text>
<text x="215" y="130" transform="rotate(-90 215 130)">12</text>
<text x="9.3" y="145.1">X1</text>
<text x="69.3" y="145.8">7</text>
<text x="69.3" y="152.8">8</text>
<text x="231.9" y="152.1">X2</text>
<text x="118.7" y="163.4">3</text>
<text x="118.7" y="170.5">4</text>
<text x="86.9" y="177.6">1</text>
<text x="186.1" y="177.3" transform="rotate(-90 186.1 177.3)">K8</text>
<text x="207.2" y="177.3" transform="rotate(-90 207.2 177.3)">K9</text>
<text x="86.9" y="184.7">2</text>
</g>
<g font-size="2">
<text x="40.8" y="23.1">1</text>
<text x="72.6" y="19.6">1</text>
<text x="217.5" y="23.1">1</text>
<text x="221" y="23.1">3</text>
<text x="34.9" y="29.6">10 A</text>
<text x="69.4" y="28.5">B</text>
<text x="212" y="29.6">6 A</text>
<text x="37.5" y="32.1">C</text>
<text x="40.8" y="34.2">2</text>
<text x="72.6" y="30.6">2</text>
<text x="213.5" y="32.1">B</text>
<text x="217.5" y="34.2">2</text>
<text x="221" y="34.2">4</text>
<text x="217.5" y="40.8">1</text>
<text x="221" y="40.8">3</text>
<text x="100.9" y="44.3">7</text>
<text x="153.9" y="44.3">7</text>
<text x="164.5" y="44.3">1</text>
<text x="217.5" y="51.9">2</text>
<text x="221" y="51.9">4</text>
<text x="100.9" y="55.4">8</text>
<text x="153.9" y="55.4">8</text>
<text x="164.5" y="55.4">2</text>
<text x="54.9" y="65.5">7</text>
<text x="82.3" y="65.5">41</text>
<text x="100.9" y="65.5">7</text>
<text x="111.5" y="65.5">1</text>
<text x="124.7" y="65.5">15</text>
<text x="54.9" y="76.6">8</text>
<text x="82.3" y="76.6">44</text>
<text x="100.9" y="76.6">8</text>
<text x="111.5" y="76.6">2</text>
<text x="124.7" y="76.6">18</text>
<text x="16.1" y="93.8">1</text>
<text x="19.6" y="93.8">3</text>
<text x="53.9" y="90.3">A1</text>
<text x="71.5" y="90.3">A1</text>
<text x="99.8" y="90.3">A1</text>
<text x="124.5" y="90.3">A1</text>
<text x="152.8" y="90.3">A1</text>
<text x="47.9" y="99.2">230 V</text>
<text x="53.9" y="101.3">A2</text>
<text x="65.5" y="99.2">230 V</text>
<text x="71.5" y="101.3">A2</text>
<text x="93.8" y="99.2">230 V</text>
<text x="98.3" y="96.4">-</text>
<text x="99.8" y="101.3">A2</text>
<text x="118.5" y="99.2">230 V</text>
<text x="124.5" y="101.3">A2</text>
<text x="146.8" y="99.2">230 V</text>
<text x="152.8" y="101.3">A2</text>
<text x="16.1" y="104.9">2</text>
<text x="19.6" y="104.9">4</text>
<text x="16.1" y="158.1">L</text>
<text x="19.3" y="158.1">N</text>
<text x="22" y="158.1">TE</text>
<text x="13.5" y="163.5">-</text>
<text x="181.1" y="173.7">A1</text>
<text x="193.1" y="173.7">A2</text>
<text x="202.3" y="173.7">A1</text>
<text x="214.3" y="173.7">A2</text>
<text x="191.8" y="178.6" transform="rotate(-90 191.8 178.6)">24 V</text>
<text x="213" y="178.6" transform="rotate(-90 213 178.6)">24 V</text>
</g>
<g font-size="1.8">
<text x="182.7" y="142.4" transform="rotate(-90 182.7 142.4)">Licht24VDC</text>
<text x="193.2" y="141.9" transform="rotate(-90 193.2 141.9)">Licht 0VDC</text>
<text x="203.9" y="142.2" transform="rotate(-90 203.9 142.2)">Bed 24VDC</text>
<text x="214.5" y="141.3" transform="rotate(-90 214.5 141.3)">Bed 0VDC</text>
<text x="11.5" y="147.3">-</text>
<text x="16.5" y="145.1">1</text>
<text x="18.5" y="147.3">-</text>
<text x="23.6" y="145.1">2</text>
<text x="25.6" y="147.3">-</text>
<text x="30.6" y="145.1">3</text>
<text x="57.9" y="145.2">SNT_COM</text>
<text x="59.4" y="152.3">SNT_NO</text>
<text x="234.1" y="154.4">-</text>
<text x="239.1" y="152.1">1</text>
<text x="258.8" y="154.4">-</text>
<text x="263.8" y="152.1">2</text>
<text x="265.9" y="154.4">-</text>
<text x="270.9" y="152.1">3</text>
<text x="110.7" y="162.9">5V/DC</text>
<text x="110.7" y="169.9">0V/DC</text>
<text x="77.9" y="177">24V/DC</text>
<text x="78.9" y="184.1">0V/DC</text>
</g>
<g font-size="1.5">
<text x="46.5" y="107.8">1-C,1</text>
<text x="52.2" y="107.1">1</text>
<text x="58" y="107.1">2</text>
<text x="64.3" y="107.8">1-B,6</text>
<text x="69" y="107.1">15</text>
<text x="75.6" y="107.1">18</text>
<text x="98.1" y="107.1">7</text>
<text x="103.2" y="107.8">3-B,2</text>
<text x="103.9" y="107.1">8</text>
<text x="108.7" y="107.1">3</text>
<text x="114.5" y="107.1">4</text>
<text x="120.9" y="107.8">2-A,3</text>
<text x="125.7" y="107.1">11</text>
<text x="132.2" y="107.1">14</text>
<text x="149.1" y="107.8">2-A,1</text>
<text x="154.6" y="107.1">1</text>
<text x="160.4" y="107.1">2</text>
<text x="46.5" y="111.3">1-C,1</text>
<text x="52.2" y="110.6">3</text>
<text x="58" y="110.6">4</text>
<text x="69.8" y="110.6">1</text>
<text x="75.6" y="110.6">2</text>
<text x="92.5" y="111.3">1-B,6</text>
<text x="98.1" y="110.6">1</text>
<text x="103.2" y="111.3">1-B,4</text>
<text x="103.9" y="110.6">2</text>
<text x="107.9" y="110.6">41</text>
<text x="114.5" y="110.6">44</text>
<text x="120.9" y="111.3">2-A,4</text>
<text x="125.6" y="110.6">21</text>
<text x="126.4" y="110.6">3</text>
<text x="132.2" y="110.6">4</text>
<text x="132.2" y="110.6">22</text>
<text x="154.6" y="110.6">3</text>
<text x="160.4" y="110.6">4</text>
<text x="120.8" y="118.4">3-B,5</text>
<text x="120.8" y="114.9">3-B,3</text>
<text x="125.6" y="117.7">41</text>
<text x="125.6" y="114.1">31</text>
<text x="132.2" y="117.7">44</text>
<text x="132.2" y="114.1">34</text>
<text x="184.8" y="130" transform="rotate(-90 184.8 130)">4-D,8</text>
<text x="195.4" y="130" transform="rotate(-90 195.4 130)">4-D,9</text>
<text x="206" y="130" transform="rotate(-90 206 130)">4-D,8</text>
<text x="216.6" y="130" transform="rotate(-90 216.6 130)">4-D,8</text>
<text x="118.7" y="165">3-A,1</text>
<text x="118.7" y="172.1">3-A,1</text>
<text x="86.9" y="179.2">2-A,1</text>
<text x="180.9" y="182">1-B,8</text>
<text x="186.5" y="181.3">1</text>
<text x="186.5" y="184.8">3</text>
<text x="192.2" y="181.3">2</text>
<text x="192.2" y="184.8">4</text>
<text x="201.4" y="185.5">1-B,11</text>
<text x="201.4" y="182">1-B,11</text>
<text x="207.6" y="184.8">3</text>
<text x="207.6" y="181.3">1</text>
<text x="213.4" y="184.8">4</text>
<text x="213.4" y="181.3">2</text>
<text x="86.9" y="186.2">2-A,1</text>
</g>
</svg>
